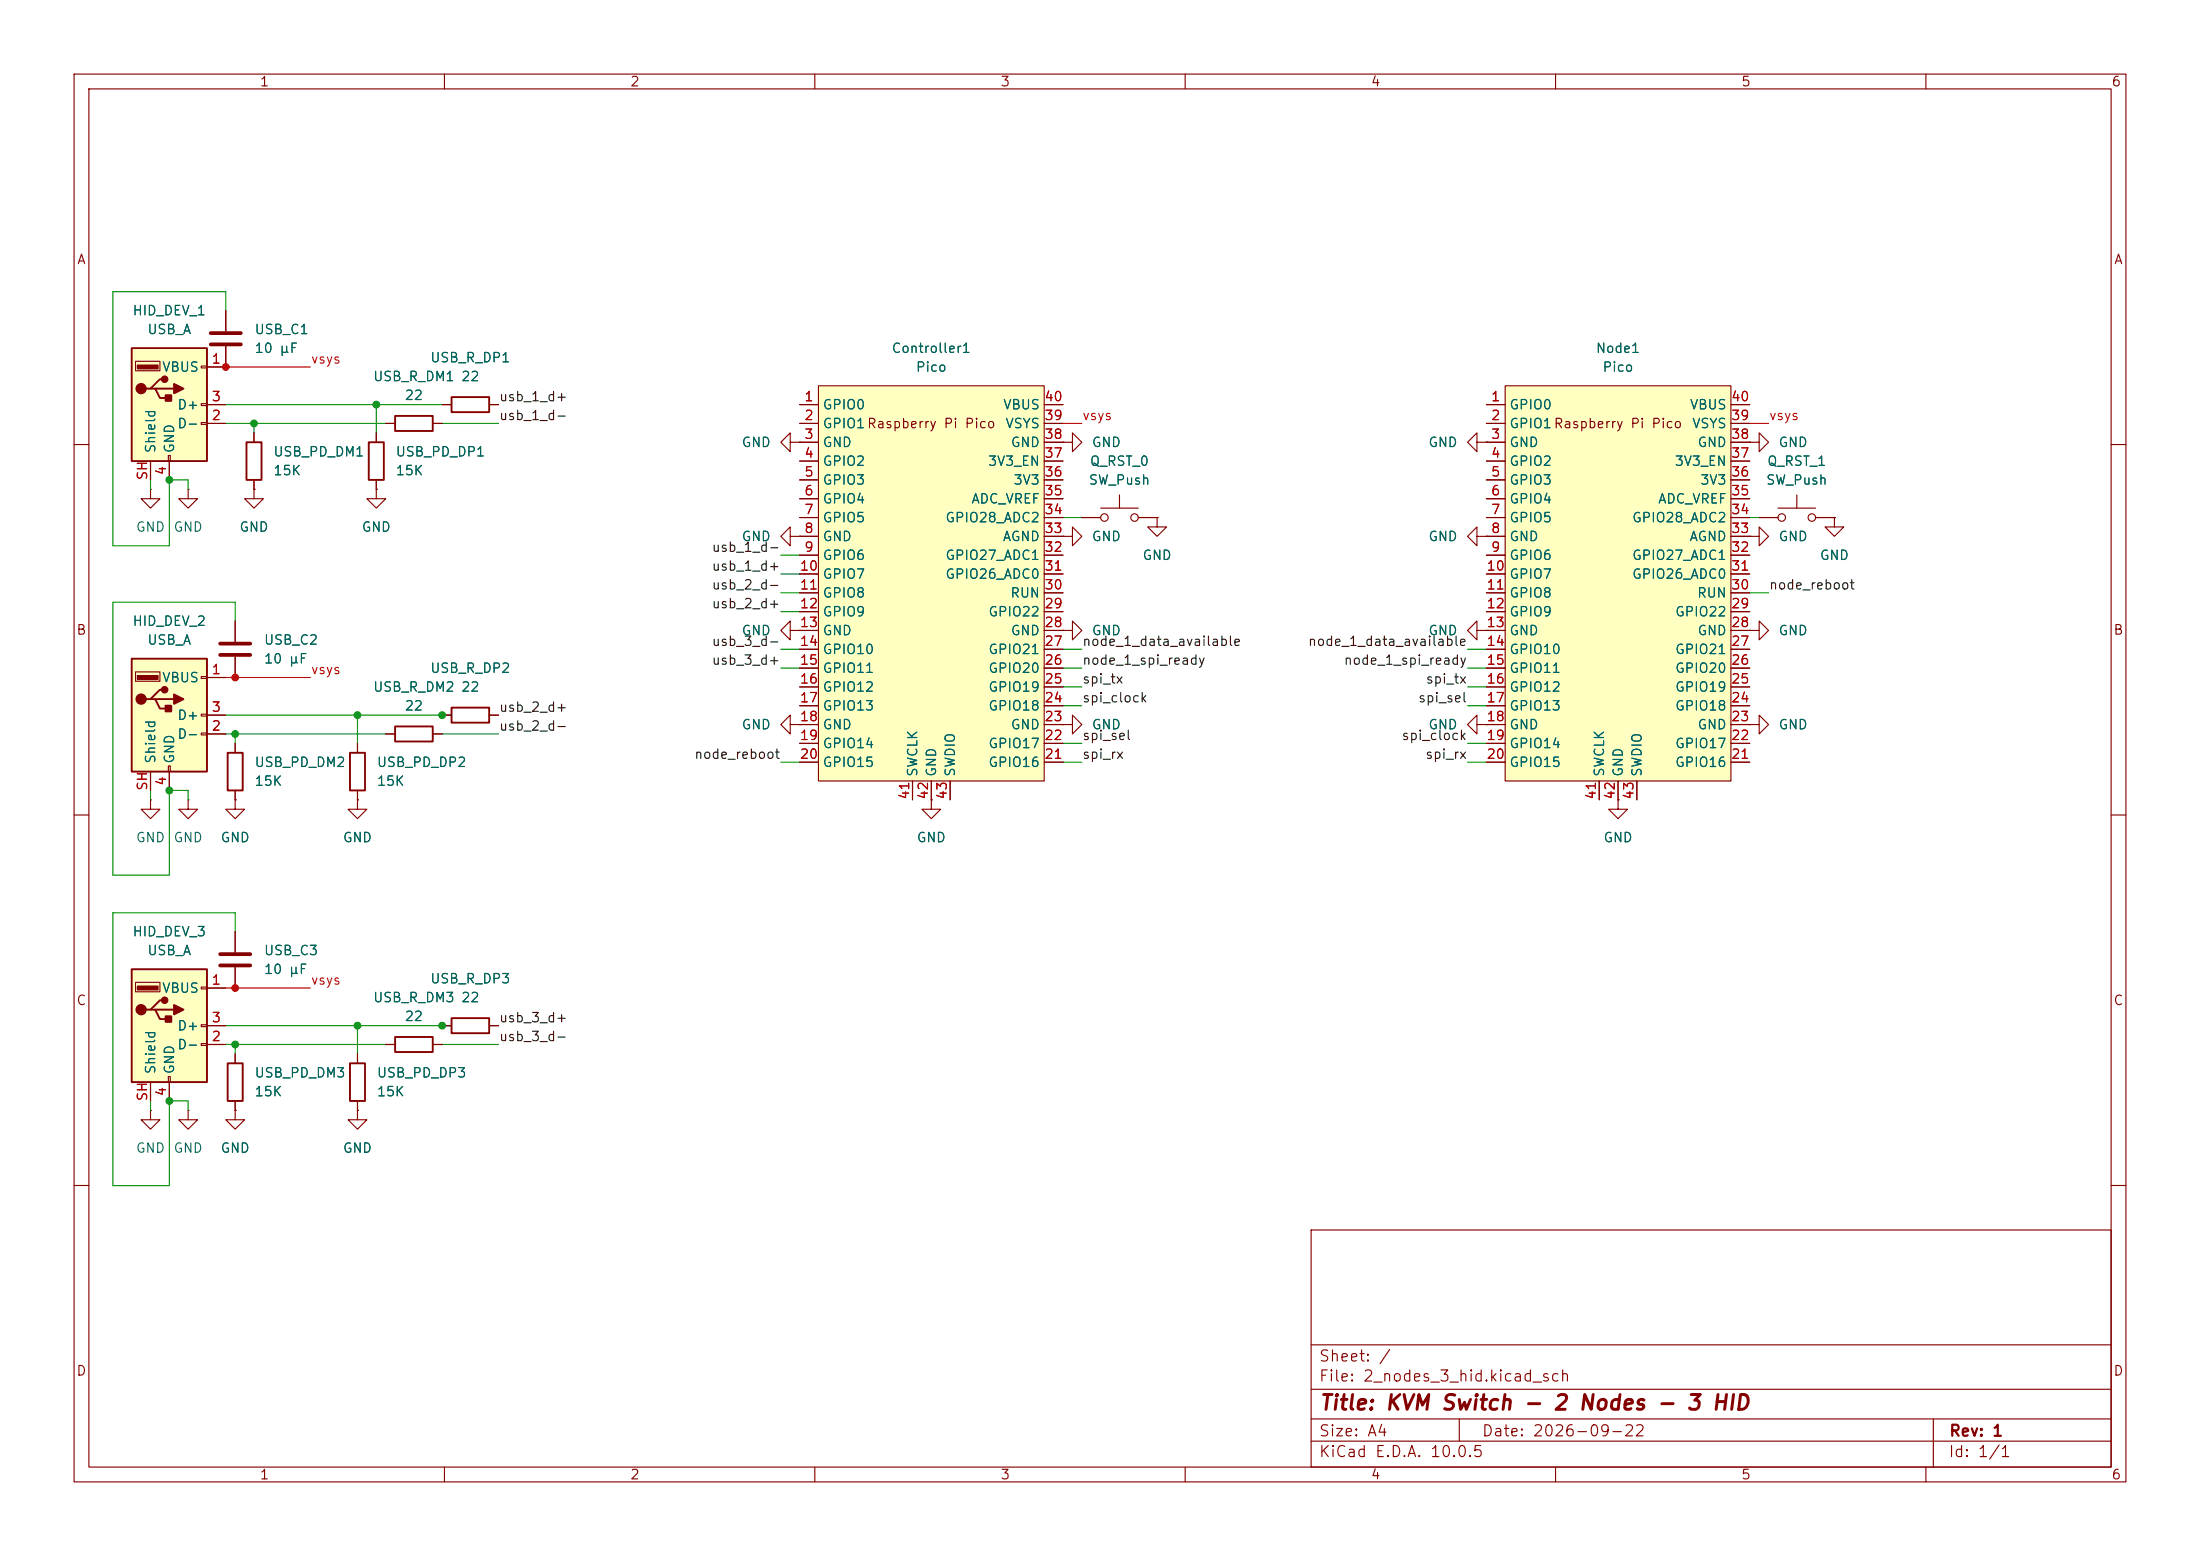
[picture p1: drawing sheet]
<svg xmlns="http://www.w3.org/2000/svg" width="297mm" height="210mm" viewBox="0 0 297 210" stroke-linecap="round" stroke-linejoin="round" font-family="sans-serif">
<g fill="none" stroke="#840000" stroke-width=".15">
<path d="M10 10h277v190h-277zM12 12h273v186h-273zM60 10v2M110 10v2M160 10v2M210 10v2M260 10v2M199.4 59.7v-1.3l-1.3 1.3 1.3 1.3v-1.3h1.3M200.7 59.7h.1M10 60h2M34.3 66v1.3h1.3l-1.3 1.3-1.3-1.3h1.3M34.3 66h.1"/>
<path d="M50.8 66v1.3h1.3l-1.3 1.3-1.3-1.3h1.3M50.8 66h.1M143.5 72.4h1.3v-1.3l1.2 1.3-1.2 1.3v-1.3M143.5 72.4h.1M146 69.9h2.6M148.6 68.6h5.1M151.1 66.8v1.8M153.7 69.9h2.5M199.4 72.4v-1.3l-1.3 1.3 1.3 1.3v-1.3h1.3M200.7 72.4h.1M236.2 72.4h1.3v-1.3l1.3 1.3-1.3 1.3v-1.3M236.2 72.4h.1"/>
<path d="M237.5 69.9h2.5M240 68.6h5.1M242.6 66.8v1.8M245.1 69.9h2.5M285 60h2M52.1 99.1h1.2M58.4 99.1h1.3M59.7 96.5h1.3M66 96.5h1.3M106.7 85.1v-1.3l-1.3 1.3 1.3 1.3v-1.3h1.2M107.9 85.1h.1M199.4 97.8v-1.3l-1.3 1.3 1.3 1.3v-1.3h1.3"/>
<path d="M199.4 85.1v-1.3l-1.3 1.3 1.3 1.3v-1.3h1.3M200.7 97.8h.1M200.7 85.1h.1M10 110h2M218.4 108v1.2h1.3l-1.3 1.3-1.2-1.3h1.2M218.4 108h.1M285 110h2M59.7 138.4h1.3M66 138.4h1.3M10 160h2M177 166h108v32h-108zM285 160h2"/>
<path d="M60 198v2M110 198v2M160 198v2M177 194.5h108M177 191.5h108M177 187.5h108M177 181.5h108M197 191.5v3M210 198v2M260 198v2M261 191.5v6.5"/>
<circle cx="149.1" cy="69.9" r=".51"/>
<circle cx="153.2" cy="69.9" r=".51"/>
<circle cx="240.5" cy="69.9" r=".51"/>
<circle cx="244.6" cy="69.9" r=".51"/>
</g>
<path d="M53.3 98h5.1v2.1h-5.1zM61 95.5h5v2h-5zM61 137.4h5v2h-5z" fill="none" stroke="#840000" stroke-width=".25"/>
<path d="M203.2 52.1h30.5v53.3h-30.5z" fill="#ffffc2"/>
<g fill="none" stroke="#840000" stroke-width=".15">
<path d="M30.5 41.9v2.8M30.5 46.7v2.8M34.3 58.4v1.3M50.8 58.4v1.3M59.7 54.6h1.3M66 54.6h1.3M143.5 59.7h1.3v-1.3l1.2 1.3-1.2 1.3v-1.3M143.5 59.7h.1M200.7 54.6h2.5M200.7 57.2h2.5M200.7 59.7h2.5M203.2 52.1h30.5v53.3h-30.5z"/>
<path d="M233.7 54.6h2.5M233.7 57.2h2.5M233.7 59.7h2.5M34.3 64.8v1.2M50.8 64.8v1.2M200.7 62.2h2.5M200.7 64.8h2.5M200.7 67.3h2.5M200.7 69.9h2.5M200.7 72.4h2.5M200.7 74.9h2.5M200.7 77.5h2.5"/>
<path d="M233.7 62.2h2.5M233.7 64.8h2.5M233.7 67.3h2.5M233.7 69.9h2.5M233.7 72.4h2.5M233.7 74.9h2.5M233.7 77.5h2.5M247.6 69.9v1.2h1.3l-1.3 1.3-1.2-1.3h1.2M247.6 69.9h.1M31.7 83.8v2.8M31.7 88.6v2.8M143.5 97.8h1.3v-1.3l1.2 1.3-1.2 1.3v-1.3"/>
<path d="M143.5 97.8h.1M200.7 80h2.5M200.7 82.6h2.5M200.7 85.1h2.5M200.7 87.6h2.5M200.7 90.2h2.5M200.7 92.7h2.5M200.7 95.3h2.5M200.7 97.8h2.5M233.7 80h2.5M233.7 82.6h2.5M233.7 85.1h2.5"/>
<path d="M233.7 87.6h2.5M233.7 90.2h2.5M233.7 92.7h2.5M233.7 95.3h2.5M233.7 97.8h2.5M236.2 97.8h1.3v-1.3l1.3 1.3-1.3 1.3v-1.3M236.2 97.8h.1M236.2 85.1h1.3v-1.3l1.3 1.3-1.3 1.3v-1.3M236.2 85.1h.1M125.7 108v1.2h1.3l-1.3 1.3-1.2-1.3h1.2M125.7 108h.1M200.7 100.3h2.5"/>
<path d="M200.7 102.9h2.5M215.9 105.4v2.6M218.4 105.4v2.6M221 105.4v2.6M233.7 100.3h2.5M233.7 102.9h2.5"/>
</g>
<path d="M33.3 59.7h2v5.1h-2zM49.8 59.7h2v5.1h-2zM61 53.6h5v2h-5z" fill="none" stroke="#840000" stroke-width=".25"/>
<path d="M28.4 45h4.1M28.4 46.5h4.1M29.7 86.9h4.1M29.7 88.4h4.1" fill="none" stroke="#840000" stroke-width=".51"/>
<path d="M110.5 52.1h30.5v53.3h-30.5z" fill="#ffffc2"/>
<g fill="none" stroke="#840000" stroke-width=".15">
<path d="M107.9 54.6h2.6M107.9 57.2h2.6M107.9 59.7h2.6M110.5 52.1h30.5v53.3h-30.5zM141 54.6h2.5M141 57.2h2.5M141 59.7h2.5M20.3 66v1.3h1.3l-1.3 1.3-1.3-1.3h1.3M20.3 66h.1M25.4 66v1.3h1.3l-1.3 1.3-1.3-1.3h1.3M25.4 66h.1M107.9 62.2h2.6"/>
<path d="M107.9 64.8h2.6M107.9 67.3h2.6M107.9 69.9h2.6M107.9 72.4h2.6M107.9 74.9h2.6M107.9 77.5h2.6M141 62.2h2.5M141 64.8h2.5M141 67.3h2.5M141 69.9h2.5M141 72.4h2.5M141 74.9h2.5"/>
<path d="M141 77.5h2.5M107.9 80h2.6M107.9 82.6h2.6M107.9 85.1h2.6M107.9 87.6h2.6M107.9 90.2h2.6M107.9 92.7h2.6M107.9 95.3h2.6M107.9 97.8h2.6M141 80h2.5M141 82.6h2.5M141 85.1h2.5"/>
<path d="M141 87.6h2.5M141 90.2h2.5M141 92.7h2.5M141 95.3h2.5M141 97.8h2.5M107.9 100.3h2.6M107.9 102.9h2.6M123.2 105.4v2.6M125.7 105.4v2.6M128.3 105.4v2.6M141 100.3h2.5M141 102.9h2.5"/>
</g>
<path d="M17.8 47h10.1v15.2h-10.1z" fill="#ffffc2"/>
<path d="M17.8 47h10.1v15.2h-10.1zM20.3 52.5h.7l.6 1.2h1.3M21 52.5h2.5M22.2 51.2h-.6l-1.3 1.3h-.6M53.3 56.1h5.1v2.1h-5.1zM30.7 101.6h2.1v5.1h-2.1zM47.2 101.6h2.1v5.1h-2.1zM30.7 143.5h2.1v5.1h-2.1z" fill="none" stroke="#840000" stroke-width=".25"/>
<g fill="#840000" stroke="#840000" stroke-width=".25">
<path d="M22.4 53.3h.7v.8h-.7z"/>
<path d="M23.5 51.8l1.3 .7-1.3 .6z"/>
<circle cx="19" cy="52.5" r=".63"/>
<circle cx="22.2" cy="51.2" r=".38"/>
</g>
<path d="M18.5 49.3h2.8v.5h-2.8z" fill="#840000" stroke="#840000" stroke-width=".15"/>
<g fill="none" stroke="#840000" stroke-width=".15">
<path d="M18.3 48.8h3.3v1.2h-3.3zM27.2 49.4h.7v.3h-.7zM27.2 54.5h.7v.2h-.7zM27.2 57h.7v.3h-.7zM27.9 49.5h2.6M27.9 57.2h2.6M27.9 54.6h2.6M52.1 57.2h1.2M58.4 57.2h1.3M106.7 59.7v-1.3l-1.3 1.3 1.3 1.3v-1.3h1.2M107.9 59.7h.1M20.3 62.2v2.6"/>
<path d="M22.7 61.5h.3v.7h-.3zM22.9 62.2v2.6M106.7 72.4v-1.3l-1.3 1.3 1.3 1.3v-1.3h1.2M107.9 72.4h.1M31.7 100.3v1.3M31.7 106.7v1.3M48.3 108v1.2h1.2l-1.2 1.3-1.3-1.3h1.3M48.3 108h.1M48.3 100.3v1.3M48.3 106.7v1.3M20.3 149.9v1.2h1.3l-1.3 1.3-1.3-1.3h1.3M20.3 149.9h.1"/>
<path d="M25.4 149.9v1.2h1.3l-1.3 1.3-1.3-1.3h1.3M25.4 149.9h.1M31.7 149.9v1.2h1.3l-1.3 1.3-1.2-1.3h1.2M31.7 149.9h.1M31.7 142.2v1.3M31.7 148.6v1.3M48.3 149.9v1.2h1.2l-1.2 1.3-1.3-1.3h1.3M48.3 149.9h.1"/>
</g>
<path d="M17.8 130.8h10.1v15.3h-10.1z" fill="#ffffc2"/>
<path d="M17.8 130.8h10.1v15.3h-10.1zM20.3 136.3h.7l.6 1.2h1.3M21 136.3h2.5M22.2 135h-.6l-1.3 1.3h-.6" fill="none" stroke="#840000" stroke-width=".25"/>
<g fill="#840000" stroke="#840000" stroke-width=".25">
<path d="M22.4 137.2h.7v.7h-.7z"/>
<path d="M23.5 135.6l1.3 .7-1.3 .6z"/>
<circle cx="19" cy="136.3" r=".63"/>
<circle cx="22.2" cy="135" r=".38"/>
</g>
<path d="M18.5 133.1h2.8v.5h-2.8z" fill="#840000" stroke="#840000" stroke-width=".15"/>
<g fill="none" stroke="#840000" stroke-width=".15">
<path d="M20.3 108v1.2h1.3l-1.3 1.3-1.3-1.3h1.3M20.3 108h.1M25.4 108v1.2h1.3l-1.3 1.3-1.3-1.3h1.3M25.4 108h.1M31.7 108v1.2h1.3l-1.3 1.3-1.2-1.3h1.2M31.7 108h.1M18.3 132.6h3.3v1.3h-3.3zM27.2 133.2h.7v.3h-.7zM27.2 138.3h.7v.3h-.7zM27.9 133.4h2.6M27.9 138.4h2.6M20.3 146.1v2.5"/>
<path d="M22.7 145.3h.3v.8h-.3zM22.9 146.1v2.5M27.2 140.8h.7v.3h-.7zM27.9 141h2.6"/>
</g>
<path d="M17.8 88.9h10.1v15.2h-10.1z" fill="#ffffc2"/>
<path d="M17.8 88.9h10.1v15.2h-10.1zM20.3 94.4h.7l.6 1.2h1.3M21 94.4h2.5M22.2 93.1h-.6l-1.3 1.3h-.6M53.3 140h5.1v2h-5.1zM47.2 143.5h2.1v5.1h-2.1z" fill="none" stroke="#840000" stroke-width=".25"/>
<g fill="#840000" stroke="#840000" stroke-width=".25">
<path d="M22.4 95.3h.7v.7h-.7z"/>
<path d="M23.5 93.7l1.3 .7-1.3 .6z"/>
<circle cx="19" cy="94.4" r=".63"/>
<circle cx="22.2" cy="93.1" r=".38"/>
</g>
<path d="M18.5 91.2h2.8v.5h-2.8z" fill="#840000" stroke="#840000" stroke-width=".15"/>
<g fill="none" stroke="#840000" stroke-width=".15">
<path d="M27.9 54.6h2.6M27.9 57.2h2.6M30.5 41.9v2.8M30.5 46.7v2.8h-2.6M34.3 58.4v1.3M50.8 58.4v1.3M52.1 57.2h1.2M58.4 57.2h1.3M59.7 54.6h1.3M66 54.6h1.3M107.9 59.7h.1M107.9 54.6h2.6"/>
<path d="M107.9 57.2h2.6M107.9 59.7h2.6M141 54.6h2.5M141 57.2h2.5M141 59.7h2.5M143.5 59.7h.1M200.7 59.7h.1M200.7 54.6h2.5M200.7 57.2h2.5M200.7 59.7h2.5M233.7 54.6h2.5M233.7 57.2h2.5"/>
<path d="M233.7 59.7h2.5M236.2 59.7h1.3v-1.3l1.3 1.3-1.3 1.3v-1.3M236.2 59.7h.1M20.3 62.2v2.6M22.9 62.2v2.6M34.3 66h.1M34.3 64.8v1.2M50.8 66h.1M50.8 64.8v1.2M107.9 72.4h.1M107.9 69.9h2.6M107.9 62.2h2.6"/>
<path d="M107.9 64.8h2.6M107.9 67.3h2.6M107.9 72.4h2.6M107.9 74.9h2.6M107.9 77.5h2.6M141 69.9h2.5M141 62.2h2.5M141 64.8h2.5M141 67.3h2.5M141 72.4h2.5M141 74.9h2.5M141 77.5h2.5"/>
<path d="M143.5 72.4h.1M146 69.9h2.6M153.7 69.9h2.5M156.2 69.9v1.2h1.3l-1.3 1.3-1.3-1.3h1.3M156.2 69.9h.1M200.7 72.4h.1M200.7 69.9h2.5M200.7 62.2h2.5M200.7 64.8h2.5M200.7 67.3h2.5M200.7 72.4h2.5M200.7 74.9h2.5"/>
<path d="M200.7 77.5h2.5M233.7 69.9h2.5M233.7 62.2h2.5M233.7 64.8h2.5M233.7 67.3h2.5M233.7 72.4h2.5M233.7 74.9h2.5M233.7 77.5h2.5M236.2 72.4h.1M237.5 69.9h2.5M245.1 69.9h2.5M247.6 69.9h.1"/>
<path d="M18.3 90.7h3.3v1.2h-3.3zM27.2 91.3h.7v.3h-.7zM27.2 96.4h.7v.2h-.7zM27.2 98.9h.7v.3h-.7zM27.9 91.4h2.6M27.9 99.1h2.6M27.9 96.5h2.6M31.7 83.8v2.8M31.7 88.6v2.8M52.1 99.1h1.2M58.4 99.1h1.3M59.7 96.5h1.3"/>
<path d="M66 96.5h1.3M106.7 97.8v-1.3l-1.3 1.3 1.3 1.3v-1.3h1.2M107.9 97.8h.1M107.9 85.1h.1M107.9 80h2.6M107.9 82.6h2.6M107.9 85.1h2.6M107.9 87.6h2.6M107.9 90.2h2.6M107.9 92.7h2.6M107.9 95.3h2.6M107.9 97.8h2.6"/>
<path d="M141 80h2.5M141 82.6h2.5M141 85.1h2.5M141 87.6h2.5M141 90.2h2.5M141 92.7h2.5M141 95.3h2.5M141 97.8h2.5M143.5 85.1h1.3v-1.3l1.2 1.3-1.2 1.3v-1.3M143.5 85.1h.1M143.5 97.8h.1M200.7 97.8h.1"/>
<path d="M200.7 85.1h.1M200.7 80h2.5M200.7 82.6h2.5M200.7 85.1h2.5M200.7 87.6h2.5M200.7 90.2h2.5M200.7 92.7h2.5M200.7 95.3h2.5M200.7 97.8h2.5M233.7 80h2.5M233.7 82.6h2.5M233.7 85.1h2.5"/>
<path d="M233.7 87.6h2.5M233.7 90.2h2.5M233.7 92.7h2.5M233.7 95.3h2.5M233.7 97.8h2.5M236.2 97.8h.1M236.2 85.1h.1M20.3 104.1v2.6M22.7 103.4h.3v.7h-.3zM22.9 104.1v2.6M31.7 108h.1M31.7 100.3v1.3"/>
<path d="M31.7 106.7v1.3M48.3 108h.1M48.3 100.3v1.3M48.3 106.7v1.3M107.9 100.3h2.6M107.9 102.9h2.6M123.2 105.4v2.6M125.7 108h.1M125.7 105.4v2.6M128.3 105.4v2.6M141 100.3h2.5M141 102.9h2.5"/>
<path d="M200.7 100.3h2.5M200.7 102.9h2.5M215.9 105.4v2.6M218.4 108h.1M218.4 105.4v2.6M221 105.4v2.6M233.7 100.3h2.5M233.7 102.9h2.5M27.9 133.4h2.6M27.9 138.4h2.6M31.7 125.7v2.8M31.7 130.6v2.8"/>
<path d="M59.7 138.4h1.3M66 138.4h1.3M20.3 146.1v2.5M22.9 146.1v2.5M27.9 141h2.6M31.7 149.9h.1M31.7 142.2v1.3M31.7 148.6v1.3M48.3 149.9h.1M48.3 142.2v1.3M48.3 148.6v1.3M52.1 141h1.2"/>
<path d="M58.4 141h1.3"/>
</g>
<path d="M29.7 128.8h4.1M29.7 130.3h4.1" fill="none" stroke="#840000" stroke-width=".51"/>
<g fill="none" stroke="#009600" stroke-width=".15">
<path d="M30.5 41.9v-2.5h-15.3v34.3h7.7v-8.9h2.5v1.2M30.5 57.2h21.6M30.5 54.6h29.2M34.3 57.2v1.2M50.8 54.6v3.8M59.7 57.2h7.6M20.3 64.8v1.2M105.4 77.5h2.5M105.4 74.9h2.5M143.5 69.9h2.5M236.2 69.9h1.3M30.5 96.5h30.5"/>
<path d="M30.5 99.1h21.6M31.7 83.8v-2.5h-16.5v36.8h7.7v-11.4h2.5v1.3M31.7 99.1v1.2M48.3 96.5v3.8M59.7 99.1h7.6M105.4 90.2h2.5M105.4 80h2.5M105.4 87.6h2.5M105.4 82.6h2.5M143.5 90.2h2.5M143.5 95.3h2.5M143.5 87.6h2.5"/>
<path d="M143.5 92.7h2.5M198.1 90.2h2.6M198.1 95.3h2.6M198.1 87.6h2.6M198.1 92.7h2.6M236.2 80h2.6M20.3 106.7v1.3M105.4 102.9h2.5M143.5 100.3h2.5M143.5 102.9h2.5M198.1 100.3h2.6M198.1 102.9h2.6"/>
<path d="M30.5 138.4h30.5M31.7 125.7v-2.5h-16.5v36.8h7.7v-11.4h2.5v1.3M48.3 138.4v3.8M20.3 148.6v1.3M30.5 141h21.6M31.7 141v1.2M59.7 141h7.6"/>
</g>
<path d="M30.5 49.5h11.4M143.5 57.2h2.5M236.2 57.2h2.6M30.5 91.4h11.4M30.5 133.4h11.4" fill="none" stroke="#f00" stroke-width=".15"/>
<g fill="#009600" stroke="#009600" stroke-width=".14">
<circle cx="31.7" cy="141" r=".46"/>
<circle cx="22.9" cy="148.6" r=".46"/>
<circle cx="48.3" cy="138.4" r=".46"/>
<circle cx="34.3" cy="57.2" r=".46"/>
<circle cx="22.9" cy="64.8" r=".46"/>
<circle cx="50.8" cy="54.6" r=".46"/>
<circle cx="48.3" cy="96.5" r=".46"/>
<circle cx="31.7" cy="99.1" r=".46"/>
<circle cx="59.7" cy="138.4" r=".46"/>
<circle cx="59.7" cy="96.5" r=".46"/>
<circle cx="22.9" cy="106.7" r=".46"/>
</g>
<g fill="#f00" stroke="#f00" stroke-width=".14">
<circle cx="31.7" cy="133.4" r=".46"/>
<circle cx="30.5" cy="49.5" r=".46"/>
<circle cx="31.7" cy="91.4" r=".46"/>
</g>
<text font-size="2" fill="#840000" x="178" y="190.8">Title: KVM Switch - 2 Nodes - 3 HID</text>
<g font-size="1.5" fill="#840000">
<text x="178" y="184.1">Sheet: /</text>
<text x="178" y="186.8">File: 2_nodes_3_hid.kicad_sch</text>
<text x="178" y="197">KiCad E.D.A. 10.0.5</text>
<text x="178" y="194.2">Size: A4</text>
<text x="200" y="194.2">Date: 2026-09-22</text>
<text x="263" y="197">Id: 1/1</text>
<text x="263" y="194.2">Rev: 1</text>
</g>
<g font-size="1.3" fill="#840000">
<text x="35" y="12">1</text>
<text x="85" y="12">2</text>
<text x="135" y="12">3</text>
<text x="185" y="12">4</text>
<text x="235" y="12">5</text>
<text x="285" y="12">6</text>
<text x="10.3" y="36">A</text>
<text x="285.3" y="36">A</text>
<text x="10.2" y="86">B</text>
<text x="285.2" y="86">B</text>
<text x="10.2" y="136">C</text>
<text x="285.2" y="136">C</text>
<text x="10.2" y="186">D</text>
<text x="285.2" y="186">D</text>
<text x="35" y="200">1</text>
<text x="85" y="200">2</text>
<text x="135" y="200">3</text>
<text x="185" y="200">4</text>
<text x="235" y="200">5</text>
<text x="285" y="200">6</text>
</g>
<g font-size="1.3" fill="#006464">
<text x="17.8" y="42.9">HID_DEV_1</text>
<text x="19.8" y="45.4">USB_A</text>
<text x="34.3" y="45.4">USB_C1</text>
<text x="34.3" y="48">10 µF</text>
<text x="120.3" y="48">Controller1</text>
<text x="215.3" y="48">Node1</text>
<text x="21.8" y="50.5">VBUS</text>
<text x="50.3" y="51.8">USB_R_DM1</text>
<text x="58" y="49.2">USB_R_DP1</text>
<text x="62.2" y="51.8">22</text>
<text x="123.5" y="50.5">Pico</text>
<text x="216.3" y="50.5">Pico</text>
<text x="23.9" y="58.1">D-</text>
<text x="23.9" y="55.6">D+</text>
<text x="54.5" y="54.3">22</text>
<text x="111" y="55.6">GPIO0</text>
<text x="111" y="58.1">GPIO1Raspberry Pi Pico</text>
<text x="111" y="58.1">GPIO1</text>
<text x="135.3" y="55.6">VBUS</text>
<text x="135.6" y="58.1">VSYS</text>
<text x="203.7" y="55.6">GPIO0</text>
<text x="203.7" y="58.1">GPIO1Raspberry Pi Pico</text>
<text x="203.7" y="58.1">GPIO1</text>
<text x="228" y="55.6">VBUS</text>
<text x="228.3" y="58.1">VSYS</text>
<text x="21.3" y="61.2" transform="rotate(-90 21.3 61.2)">Shield</text>
<text x="23.8" y="61.2" transform="rotate(-90 23.8 61.2)">GND</text>
<text x="36.8" y="61.9">USB_PD_DM1</text>
<text x="36.8" y="64.5">15K</text>
<text x="53.3" y="61.9">USB_PD_DP1</text>
<text x="53.3" y="64.5">15K</text>
<text x="100" y="60.7">GND</text>
<text x="111" y="60.7">GND</text>
<text x="111" y="63.2">GPIO2</text>
<text x="111" y="65.7">GPIO3</text>
<text x="133.3" y="63.2">3V3_EN</text>
<text x="136.4" y="60.7">GND</text>
<text x="136.7" y="65.7">3V3</text>
<text x="146.9" y="65.7">SW_Push</text>
<text x="147" y="63.2">Q_RST_0</text>
<text x="147.3" y="60.7">GND</text>
<text x="192.7" y="60.7">GND</text>
<text x="203.7" y="60.7">GND</text>
<text x="203.7" y="63.2">GPIO2</text>
<text x="203.7" y="65.7">GPIO3</text>
<text x="226" y="63.2">3V3_EN</text>
<text x="229.1" y="60.7">GND</text>
<text x="229.4" y="65.7">3V3</text>
<text x="238.3" y="65.7">SW_Push</text>
<text x="238.5" y="63.2">Q_RST_1</text>
<text x="240" y="60.7">GND</text>
<text x="111" y="68.3">GPIO4</text>
<text x="111" y="70.8">GPIO5</text>
<text x="127.5" y="70.8">GPIO28_ADC2</text>
<text x="131" y="68.3">ADC_VREF</text>
<text x="203.7" y="68.3">GPIO4</text>
<text x="203.7" y="70.8">GPIO5</text>
<text x="220.2" y="70.8">GPIO28_ADC2</text>
<text x="223.8" y="68.3">ADC_VREF</text>
<text x="18.3" y="72.1">GND</text>
<text x="23.3" y="72.1">GND</text>
<text x="32.2" y="72.1">GND</text>
<text x="48.7" y="72.1">GND</text>
<text x="100" y="73.4">GND</text>
<text x="111" y="73.4">GND</text>
<text x="111" y="75.9">GPIO6</text>
<text x="127.5" y="75.9">GPIO27_ADC1</text>
<text x="135.3" y="73.4">AGND</text>
<text x="147.3" y="73.4">GND</text>
<text x="154.1" y="75.9">GND</text>
<text x="192.7" y="73.4">GND</text>
<text x="203.7" y="73.4">GND</text>
<text x="203.7" y="75.9">GPIO6</text>
<text x="220.2" y="75.9">GPIO27_ADC1</text>
<text x="228" y="73.4">AGND</text>
<text x="240" y="73.4">GND</text>
<text x="245.6" y="75.9">GND</text>
<text x="111" y="78.4">GPIO7</text>
<text x="111" y="81">GPIO8</text>
<text x="111" y="83.5">GPIO9</text>
<text x="127.5" y="78.4">GPIO26_ADC0</text>
<text x="133.3" y="83.5">GPIO22</text>
<text x="136.3" y="81">RUN</text>
<text x="203.7" y="78.4">GPIO7</text>
<text x="203.7" y="81">GPIO8</text>
<text x="203.7" y="83.5">GPIO9</text>
<text x="220.2" y="78.4">GPIO26_ADC0</text>
<text x="226.1" y="83.5">GPIO22</text>
<text x="229" y="81">RUN</text>
<text x="17.8" y="84.8">HID_DEV_2</text>
<text x="19.8" y="87.3">USB_A</text>
<text x="35.5" y="87.3">USB_C2</text>
<text x="35.5" y="89.9">10 µF</text>
<text x="100" y="86.1">GND</text>
<text x="111" y="86.1">GND</text>
<text x="111" y="88.6">GPIO10</text>
<text x="133.3" y="88.6">GPIO21</text>
<text x="136.4" y="86.1">GND</text>
<text x="147.3" y="86.1">GND</text>
<text x="192.7" y="86.1">GND</text>
<text x="203.7" y="86.1">GND</text>
<text x="203.7" y="88.6">GPIO10</text>
<text x="226.1" y="88.6">GPIO21</text>
<text x="229.1" y="86.1">GND</text>
<text x="240" y="86.1">GND</text>
<text x="21.8" y="92.4">VBUS</text>
<text x="50.3" y="93.7">USB_R_DM2</text>
<text x="58" y="91.1">USB_R_DP2</text>
<text x="62.2" y="93.7">22</text>
<text x="111" y="91.1">GPIO11</text>
<text x="111" y="93.7">GPIO12</text>
<text x="133.3" y="93.7">GPIO19</text>
<text x="133.3" y="91.1">GPIO20</text>
<text x="203.7" y="91.1">GPIO11</text>
<text x="203.7" y="93.7">GPIO12</text>
<text x="226.1" y="93.7">GPIO19</text>
<text x="226.1" y="91.1">GPIO20</text>
<text x="23.9" y="100">D-</text>
<text x="23.9" y="97.5">D+</text>
<text x="54.5" y="96.2">22</text>
<text x="100" y="98.8">GND</text>
<text x="111" y="96.2">GPIO13</text>
<text x="111" y="98.8">GND</text>
<text x="111" y="101.3">GPIO14</text>
<text x="133.3" y="101.3">GPIO17</text>
<text x="133.3" y="96.2">GPIO18</text>
<text x="136.4" y="98.8">GND</text>
<text x="147.3" y="98.8">GND</text>
<text x="192.7" y="98.8">GND</text>
<text x="203.7" y="96.2">GPIO13</text>
<text x="203.7" y="98.8">GND</text>
<text x="203.7" y="101.3">GPIO14</text>
<text x="226.1" y="101.3">GPIO17</text>
<text x="226.1" y="96.2">GPIO18</text>
<text x="229.1" y="98.8">GND</text>
<text x="240" y="98.8">GND</text>
<text x="21.3" y="103.2" transform="rotate(-90 21.3 103.2)">Shield</text>
<text x="23.8" y="103.2" transform="rotate(-90 23.8 103.2)">GND</text>
<text x="34.3" y="103.8">USB_PD_DM2</text>
<text x="34.3" y="106.4">15K</text>
<text x="50.8" y="103.8">USB_PD_DP2</text>
<text x="50.8" y="106.4">15K</text>
<text x="111" y="103.8">GPIO15</text>
<text x="124.2" y="104.9" transform="rotate(-90 124.2 104.9)">SWCLK</text>
<text x="126.7" y="104.9" transform="rotate(-90 126.7 104.9)">GND</text>
<text x="129.2" y="104.9" transform="rotate(-90 129.2 104.9)">SWDIO</text>
<text x="133.3" y="103.8">GPIO16</text>
<text x="203.7" y="103.8">GPIO15</text>
<text x="216.9" y="104.9" transform="rotate(-90 216.9 104.9)">SWCLK</text>
<text x="219.4" y="104.9" transform="rotate(-90 219.4 104.9)">GND</text>
<text x="221.9" y="104.9" transform="rotate(-90 221.9 104.9)">SWDIO</text>
<text x="226.1" y="103.8">GPIO16</text>
<text x="18.3" y="114">GND</text>
<text x="23.3" y="114">GND</text>
<text x="29.7" y="114">GND</text>
<text x="46.2" y="114">GND</text>
<text x="123.7" y="114">GND</text>
<text x="216.4" y="114">GND</text>
<text x="17.8" y="126.7">HID_DEV_3</text>
<text x="19.8" y="129.2">USB_A</text>
<text x="35.5" y="129.2">USB_C3</text>
<text x="35.5" y="131.8">10 µF</text>
<text x="21.8" y="134.3">VBUS</text>
<text x="50.3" y="135.6">USB_R_DM3</text>
<text x="58" y="133">USB_R_DP3</text>
<text x="62.2" y="135.6">22</text>
<text x="23.9" y="141.9">D-</text>
<text x="23.9" y="139.4">D+</text>
<text x="54.5" y="138.1">22</text>
<text x="21.3" y="145.1" transform="rotate(-90 21.3 145.1)">Shield</text>
<text x="23.8" y="145.1" transform="rotate(-90 23.8 145.1)">GND</text>
<text x="34.3" y="145.7">USB_PD_DM3</text>
<text x="34.3" y="148.3">15K</text>
<text x="50.8" y="145.7">USB_PD_DP3</text>
<text x="50.8" y="148.3">15K</text>
<text x="18.3" y="155.9">GND</text>
<text x="23.3" y="155.9">GND</text>
<text x="29.7" y="155.9">GND</text>
<text x="46.2" y="155.9">GND</text>
</g>
<g font-size="1.3" fill="#a90000">
<text x="28.5" y="49.4">1</text>
<text x="28.5" y="57">2</text>
<text x="28.5" y="54.5">3</text>
<text x="108.5" y="54.5">1</text>
<text x="108.5" y="57">2</text>
<text x="108.5" y="59.6">3</text>
<text x="140.9" y="59.6">38</text>
<text x="140.9" y="57">39</text>
<text x="140.9" y="54.5">40</text>
<text x="201.2" y="54.5">1</text>
<text x="201.2" y="57">2</text>
<text x="201.2" y="59.6">3</text>
<text x="233.6" y="59.6">38</text>
<text x="233.6" y="57">39</text>
<text x="233.6" y="54.5">40</text>
<text x="20.2" y="64.9" transform="rotate(-90 20.2 64.9)">SH</text>
<text x="22.7" y="64.2" transform="rotate(-90 22.7 64.2)">4</text>
<text x="108.5" y="62.1">4</text>
<text x="108.5" y="64.6">5</text>
<text x="140.9" y="64.6">36</text>
<text x="140.9" y="62.1">37</text>
<text x="201.2" y="62.1">4</text>
<text x="201.2" y="64.6">5</text>
<text x="233.6" y="64.6">36</text>
<text x="233.6" y="62.1">37</text>
<text x="108.5" y="67.2">6</text>
<text x="108.5" y="69.7">7</text>
<text x="140.9" y="69.7">34</text>
<text x="140.9" y="67.2">35</text>
<text x="201.2" y="67.2">6</text>
<text x="201.2" y="69.7">7</text>
<text x="233.6" y="69.7">34</text>
<text x="233.6" y="67.2">35</text>
<text x="107.9" y="77.3">10</text>
<text x="108.5" y="72.3">8</text>
<text x="108.5" y="74.8">9</text>
<text x="140.9" y="77.3">31</text>
<text x="140.9" y="74.8">32</text>
<text x="140.9" y="72.3">33</text>
<text x="200.6" y="77.3">10</text>
<text x="201.2" y="72.3">8</text>
<text x="201.2" y="74.8">9</text>
<text x="233.6" y="77.3">31</text>
<text x="233.6" y="74.8">32</text>
<text x="233.6" y="72.3">33</text>
<text x="107.9" y="79.9">11</text>
<text x="107.9" y="82.4">12</text>
<text x="140.9" y="82.4">29</text>
<text x="140.9" y="79.9">30</text>
<text x="200.6" y="79.9">11</text>
<text x="200.6" y="82.4">12</text>
<text x="233.6" y="82.4">29</text>
<text x="233.6" y="79.9">30</text>
<text x="107.9" y="85">13</text>
<text x="107.9" y="87.5">14</text>
<text x="140.9" y="87.5">27</text>
<text x="140.9" y="85">28</text>
<text x="200.6" y="85">13</text>
<text x="200.6" y="87.5">14</text>
<text x="233.6" y="87.5">27</text>
<text x="233.6" y="85">28</text>
<text x="28.5" y="91.3">1</text>
<text x="107.9" y="90">15</text>
<text x="107.9" y="92.6">16</text>
<text x="107.9" y="95.1">17</text>
<text x="140.9" y="95.1">24</text>
<text x="140.9" y="92.6">25</text>
<text x="140.9" y="90">26</text>
<text x="200.6" y="90">15</text>
<text x="200.6" y="92.6">16</text>
<text x="200.6" y="95.1">17</text>
<text x="233.6" y="95.1">24</text>
<text x="233.6" y="92.6">25</text>
<text x="233.6" y="90">26</text>
<text x="28.5" y="98.9">2</text>
<text x="28.5" y="96.4">3</text>
<text x="107.9" y="97.7">18</text>
<text x="107.9" y="100.2">19</text>
<text x="140.9" y="100.2">22</text>
<text x="140.9" y="97.7">23</text>
<text x="200.6" y="97.7">18</text>
<text x="200.6" y="100.2">19</text>
<text x="233.6" y="100.2">22</text>
<text x="233.6" y="97.7">23</text>
<text x="20.2" y="106.8" transform="rotate(-90 20.2 106.8)">SH</text>
<text x="22.7" y="106.1" transform="rotate(-90 22.7 106.1)">4</text>
<text x="107.9" y="102.7">20</text>
<text x="140.9" y="102.7">21</text>
<text x="200.6" y="102.7">20</text>
<text x="233.6" y="102.7">21</text>
<text x="123.1" y="108" transform="rotate(-90 123.1 108)">41</text>
<text x="125.6" y="108" transform="rotate(-90 125.6 108)">42</text>
<text x="128.1" y="108" transform="rotate(-90 128.1 108)">43</text>
<text x="215.8" y="108" transform="rotate(-90 215.8 108)">41</text>
<text x="218.3" y="108" transform="rotate(-90 218.3 108)">42</text>
<text x="220.8" y="108" transform="rotate(-90 220.8 108)">43</text>
<text x="28.5" y="133.2">1</text>
<text x="28.5" y="140.8">2</text>
<text x="28.5" y="138.3">3</text>
<text x="20.2" y="148.7" transform="rotate(-90 20.2 148.7)">SH</text>
<text x="22.7" y="148.1" transform="rotate(-90 22.7 148.1)">4</text>
</g>
<g font-size="1.3" fill="#f00">
<text x="41.9" y="49.4">vsys</text>
<text x="146" y="57">vsys</text>
<text x="238.7" y="57">vsys</text>
<text x="41.9" y="91.3">vsys</text>
<text x="41.9" y="133.2">vsys</text>
</g>
<g font-size="1.3" fill="#0f0f0f">
<text x="67.3" y="57">usb_1_d-</text>
<text x="67.3" y="54.5">usb_1_d+</text>
<text x="96" y="74.8">usb_1_d-</text>
<text x="96" y="77.3">usb_1_d+</text>
<text x="96" y="79.9">usb_2_d-</text>
<text x="96" y="82.4">usb_2_d+</text>
<text x="238.7" y="79.9">node_reboot</text>
<text x="96" y="87.5">usb_3_d-</text>
<text x="146" y="87.5">node_1_data_available</text>
<text x="176.5" y="87.5">node_1_data_available</text>
<text x="96" y="90">usb_3_d+</text>
<text x="146" y="92.6">spi_tx</text>
<text x="146" y="95.1">spi_clock</text>
<text x="146" y="90">node_1_spi_ready</text>
<text x="181.3" y="90">node_1_spi_ready</text>
<text x="191.4" y="95.1">spi_sel</text>
<text x="192.4" y="92.6">spi_tx</text>
<text x="67.3" y="96.4">usb_2_d+</text>
<text x="67.3" y="98.9">usb_2_d-</text>
<text x="146" y="100.2">spi_sel</text>
<text x="189.1" y="100.2">spi_clock</text>
<text x="93.6" y="102.7">node_reboot</text>
<text x="146" y="102.7">spi_rx</text>
<text x="192.3" y="102.7">spi_rx</text>
<text x="67.3" y="140.8">usb_3_d-</text>
<text x="67.3" y="138.3">usb_3_d+</text>
</g>
</svg>
